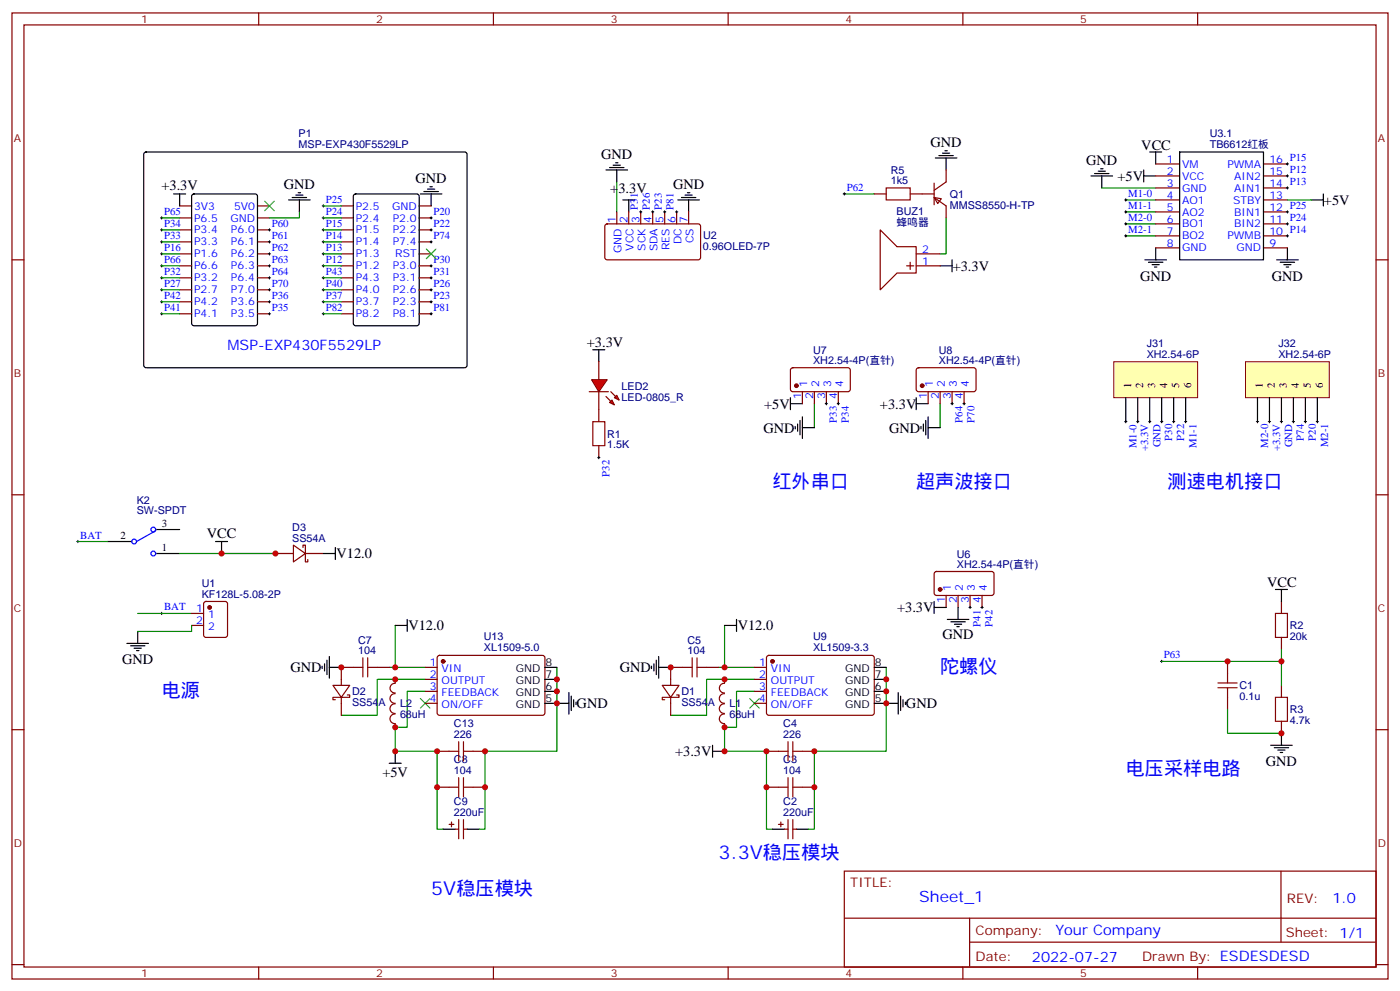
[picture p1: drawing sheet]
<svg xmlns="http://www.w3.org/2000/svg" width="412mm" height="292mm" viewBox="0 0 412 292" stroke-linecap="round" stroke-linejoin="round" font-family="sans-serif">
<g fill="none" stroke="#870000" stroke-width=".35">
<path d="M3.5 3.8h405.4v284.3h-405.4zM7.1 7.3h398.2v277.3h-398.2zM76.2 3.8v3.5M145.3 3.8v3.5M214.5 3.8v3.5M283.6 3.8v3.5M352.8 3.8v3.5M257.5 57.1h3.6M268.1 57.1h7.1M275.2 58.1l2.1 .4-1.1 1.4zM275.2 58.1l3.5 2.5v3.5M275.2 53.9v6.4"/>
<path d="M278.7 50v3.6l-3.5 2.4M340.4 48.3h7.1M340.4 51.8h7.1M340.4 55.3h7.1M340.4 58.8h7.1M372.2 48.3h7M372.2 51.8h7M372.2 55.3h7M372.2 58.8h7M3.5 76.5h3.6M52.9 60.6h3.5M52.9 64.1h3.5"/>
<path d="M52.9 67.7h3.5M52.9 71.2h3.5M52.9 74.7h3.5M52.9 78.2h3.5M75.8 60.6h3.6M75.8 64.1h3.6M75.8 67.7h3.6M75.8 71.2h3.6M75.8 74.7h3.6M75.8 78.2h3.6M100.5 60.6h3.6M100.5 64.1h3.6"/>
<path d="M100.5 67.7h3.6M100.5 71.2h3.6M100.5 74.7h3.6M100.5 78.2h3.6M123.5 60.6h3.5M123.5 64.1h3.5M123.5 67.7h3.5M123.5 71.2h3.5M123.5 74.7h3.5M123.5 78.2h3.5M178.4 66.1l.5-.2 27 .1 .5 .6-.1 9.5-.6 .4-27.1-.1-.4-.6v-9.2zM181.7 62.4v3.5"/>
<path d="M185.2 62.4v3.5M188.7 62.4v3.5M192.3 62.4v3.5M195.8 62.4v3.5M199.3 62.4v3.5M202.8 62.4v3.5M259.3 67.7l4.9 4.9h5.7v7.8h-5.7l-4.9 4.9zM267.1 78.2h2.1M268.1 77.2v2.1M269.9 74.7h7M269.9 78.2h7M340.4 62.4h7.1"/>
<path d="M340.4 65.9h7.1M340.4 69.4h7.1M340.4 73h7.1M372.2 62.4h7M372.2 65.9h7M372.2 69.4h7M372.2 73h7M405.3 76.5h3.6M52.9 81.8h3.5M52.9 85.3h3.5M52.9 88.8h3.5M52.9 92.4h3.5"/>
<path d="M75.8 81.8h3.6M75.8 85.3h3.6M75.8 88.8h3.6M75.8 92.4h3.6M100.5 81.8h3.6M100.5 85.3h3.6M100.5 88.8h3.6M100.5 92.4h3.6M123.5 81.8h3.5M123.5 85.3h3.5M123.5 88.8h3.5M123.5 92.4h3.5"/>
<path d="M3.5 145.6h3.6M405.3 145.6h3.6M3.5 214.8h3.6M405.3 214.8h3.6M248.7 256.4h156.6v28.2h-156.6zM377.3 256.4v20.9M248.7 270.2h156.5M285.6 277.3h119.6M285.6 270.2v14.2M3.5 283.9h3.6M76.2 284.6v3.5M145.3 284.6v3.5"/>
<path d="M214.5 284.6v3.5M283.6 284.6v3.5M352.8 284.6v3.5M405.3 283.9h3.6"/>
</g>
<g fill="none" stroke="#000" stroke-width=".35">
<path d="M42.6 44.9l.4-.2 94.2 .1 .4 .6-.1 62.4-.6 .4h-94.1l-.5-.7v-62.1zM56.7 57.3l.4-.2h18l.7 .4v37.7l-.4 .6-18.3 .1-.6-.5-.1-37.6zM104.3 57.3l.5-.2h18l.6 .4 .1 37.7-.5 .6-18.2 .1-.7-.5v-37.6zM178.5 50h6.4M179.6 49.3h4.2M180.6 48.6h2.1M181.3 47.9h.7M181.7 50v3.6M183.4 58.8h3.6M185.2 58.8v3.6M199.7 58.8h6.3M200.7 58.1h4.3"/>
<path d="M201.8 57.4h2.1M202.5 56.7h.7M202.8 58.8v3.6M275.5 46.5h6.4M276.6 45.8h4.2M277.6 45.1h2.2M278.3 44.4h.7M278.7 46.5v3.5M321.4 51.8h6.3M322.4 51.1h4.3M323.5 50.4h2.1M324.2 49.7h.7"/>
<path d="M324.6 51.8v3.5M336.9 51.8h3.5M336.9 50v3.6M338.7 44.7h3.5M340.4 44.7v3.6M347.5 44.7h24.7v31.8h-24.7zM386.3 58.8h3.5M389.8 57.1v3.5M276.9 78.2h3.6M280.5 76.5v3.5M337.3 76.5h6.3M338.3 77.2h4.2"/>
<path d="M339.4 77.9h2.1M340.1 78.6h.7M340.4 73v3.5M376.1 76.5h6.3M377.1 77.2h4.3M378.2 77.9h2.1M378.9 78.6h.7M379.2 73v3.5"/>
</g>
<path d="M181.7 53.6v8.8M248.7 57.1h8.8M324.6 55.3h15.8M331.6 58.8h8.8M278.7 64.1v10.6h-1.8M331.6 62.4h8.8M331.6 65.9h8.8M331.6 69.4h8.8" fill="none" stroke="#008700" stroke-width=".35"/>
<path d="M261.1 55.3h7v3.5h-7z" fill="none" stroke="#a10000" stroke-width=".35"/>
<g fill="none" stroke="#000" stroke-width=".29">
<path d="M331.3 58.8h.7M331.6 58.5v.7M331.3 69.4h.7M331.3 65.9h.7M331.3 62.4h.7M331.6 62v.7M331.6 65.5v.8M331.6 69.1v.7M331.3 124.1h.7M331.6 123.8v.7M338.3 124.1h.7M338.7 123.8v.7"/>
<path d="M348.9 124.1h.7M349.2 123.8v.7M370.1 124.1h.7M370.4 123.8v.7M377.1 124.1h.7M377.5 123.8v.7M387.7 124.1h.7M388.1 123.8v.7"/>
</g>
<path d="M366.9 106.5h24.7v10.6h-24.7z" fill="#ffffb0" stroke="#800000" stroke-width=".29"/>
<path d="M370.4 117.1v7M373.9 117.1v7M377.5 117.1v7M381 117.1v7M384.5 117.1v7M388.1 117.1v7" fill="none" stroke="#000" stroke-width=".35"/>
<path d="M328.1 106.5h24.7v10.6h-24.7z" fill="#ffffb0" stroke="#800000" stroke-width=".29"/>
<g fill="none" stroke="#000" stroke-width=".35">
<path d="M174.6 102.9h3.6M176.4 102.9v3.6M232.8 118.8h3.6M232.8 117.1v3.5M269.9 118.8h3.5M269.9 117.1v3.5M331.6 117.1v7M335.1 117.1v7M338.7 117.1v7M342.2 117.1v7M345.7 117.1v7M349.2 117.1v7"/>
<path d="M234.2 125.5v.7M234.9 124.8v2.1M235.7 123.8v4.2M236.4 125.9h3.5M236.4 122.7v6.3M271.3 125.5v.7M272 124.8v2.1M272.7 123.8v4.2M273.4 125.9h3.5M273.4 122.7v6.3"/>
</g>
<path d="M239.9 118.8v7.1M276.9 118.8v7.1" fill="none" stroke="#008700" stroke-width=".35"/>
<path d="M233.1 108.4l.4-.2 16.5 .1 .5 .6-.1 6-.6 .4-16.5-.1-.5-.6v-5.7zM236.4 115.3v3.5M239.9 115.3v3.5M243.4 115.3v3.5M246.9 115.3v3.5M270.1 108.4l.5-.2 16.5 .1 .4 .6-.1 6-.6 .4-16.5-.1-.4-.6v-5.7zM273.4 115.3v3.5M276.9 115.3v3.5M280.5 115.3v3.5M284 115.3v3.5M176.4 120.6v3.5M176.4 131.2v3.5" fill="none" stroke="#870000" stroke-width=".35"/>
<g fill="#870000" stroke="#870000" stroke-width=".35">
<circle cx="271.6" cy="113.5" r=".53"/>
<circle cx="234.6" cy="113.5" r=".53"/>
</g>
<path d="M174.6 124.1h3.6v7.1h-3.6z" fill="none" stroke="#a10000" stroke-width=".35"/>
<g fill="#f00" stroke="#870000" stroke-width=".35">
<path d="M174.3 111.8h4.6l-2.5 3.5z"/>
<path d="M173.6 115.3h5.6z"/>
</g>
<g fill="#870000" stroke="#870000" stroke-width=".35">
<path d="M179.9 115.3l1.4 1.4z"/>
<path d="M178.5 116.7l1.4 1.4z"/>
</g>
<g fill="#f00" stroke="#870000" stroke-width=".35">
<path d="M181.7 116.3l.7 1.5-1.4-.7z"/>
<path d="M179.6 118.5l.7-.7 .7 1.4z"/>
</g>
<g fill="none" stroke="#870000" stroke-width=".35">
<path d="M176.4 106.5v5.3M176.4 115.3v5.3M60.2 177.2l.5-.2h5.6l.7 .5v9.4l-.4 .7h-5.9l-.7-.5v-9.4zM81.1 162.9h5.3M86.4 160.4l3.6 2.5-3.6 2.5zM89.3 161.1v-.7h.7v5h.7v-.7M90 162.9h5.2M275.4 168.4l.5-.2 16.5 .1 .4 .6-.1 5.9-.6 .5-16.5-.1-.4-.6v-5.7zM278.7 175.3v3.5M282.2 175.3v3.5M285.8 175.3v3.5M289.3 175.3v3.5"/>
<path d="M377.5 177v3.6M56.4 180.6h3.6M56.4 184.1h3.6M104.1 196.4h-3.6v5.3M111.1 196.4h3.6M116.4 200v1M125.2 196.4h3.6M125.2 200h3.6M129 193.1l.5-.2 30.6 .1 .4 .6-.1 16.5-.6 .4h-30.6l-.4-.7v-16.2zM201.1 196.4h-3.5v5.3M208.1 196.4h3.6M213.4 200v1"/>
<path d="M222.2 196.4h3.6M222.2 200h3.6M226 193.1l.5-.2 30.6 .1 .4 .6v16.5l-.7 .4h-30.6l-.4-.7v-16.2zM361.6 194.7v3.5M377.5 187.6v3.5M98.1 201.7h4.9l-2.5 3.5zM100.5 205.2v5.3M102.3 204.5h.7v.7h-4.9v.8h.7M116.4 207.2a1.41 1.41 0 0 0-1.5 1.4 1.41 1.41 0 0 0 1.5 1.4M116.4 204.2a1.41 1.41 0 0 0-1.5 1.4 1.41 1.41 0 0 0 1.5 1.4M116.4 210.2a1.41 1.41 0 0 0-1.5 1.4 1.41 1.41 0 0 0 1.5 1.4v1.1M116.4 201.1a1.41 1.41 0 0 0-1.5 1.4 1.41 1.41 0 0 0 1.5 1.4"/>
<path d="M125.2 203.5h3.6M125.2 207h3.6M195.1 201.7h4.9l-2.4 3.5zM197.6 205.2v5.3M199.3 204.5h.7v.7h-4.9v.8h.7M213.4 207.2a1.41 1.41 0 0 0-1.5 1.4 1.41 1.41 0 0 0 1.5 1.4M213.4 204.2a1.41 1.41 0 0 0-1.5 1.4 1.41 1.41 0 0 0 1.5 1.4M213.4 210.2a1.41 1.41 0 0 0-1.5 1.4 1.41 1.41 0 0 0 1.5 1.4v1.1M213.4 201.1a1.41 1.41 0 0 0-1.5 1.4 1.41 1.41 0 0 0 1.5 1.4M222.2 203.5h3.6M222.2 207h3.6M361.6 205.2v3.6"/>
<path d="M377.5 201.7v3.5M377.5 212.3v3.5M128.8 231.7h3.5M128.8 221.1h3.5M139.3 231.7h3.6M139.3 221.1h3.6M225.8 231.7h3.5M225.8 221.1h3.5M236.4 231.7h3.5M236.4 221.1h3.5M132.3 242.6h1.4M133 241.9v1.4"/>
<path d="M134.1 244.1h1M135.1 241.2v5.7M136.5 241.2v5.7M136.5 244.1h1.1M229.3 242.6h1.4M230 241.9v1.4M231.1 244.1h1M232.1 241.2v5.7M233.5 244.1h1.1M233.5 241.2v5.7"/>
</g>
<g fill="none" stroke="#000" stroke-width=".29">
<path d="M248.4 57.1h.7M248.7 56.7v.7M378.9 48.3h.7M378.9 51.8h.7M378.9 55.3h.7M379.2 47.9v.7M379.2 51.4v.7M379.2 55v.7M47.3 67.7h.7M47.3 71.2h.7M47.3 74.7h.7M47.3 78.2h.7"/>
<path d="M47.3 64.1h.7M47.6 63.8v.7M47.6 67.3v.7M47.6 70.8v.7M47.6 74.4v.7M47.6 77.9v.7M79 67.7h.7M79 71.2h.7M79 74.7h.7M79 78.2h.7M79.4 67.3v.7M79.4 70.8v.7"/>
<path d="M79.4 74.4v.7M79.4 77.9v.7M94.9 67.7h.7M94.9 71.2h.7M94.9 74.7h.7M94.9 78.2h.7M94.9 64.1h.7M94.9 60.6h.7M95.2 60.3v.7M95.2 63.8v.7M95.2 67.3v.7M95.2 70.8v.7"/>
<path d="M95.2 74.4v.7M95.2 77.9v.7M126.6 67.7h.8M126.6 71.2h.8M126.6 78.2h.8M126.6 64.1h.8M127 63.8v.7M127 67.3v.7M127 70.8v.7M127 77.9v.7M188.4 62.4h.7M188.7 62v.7"/>
<path d="M191.9 62.4h.7M192.3 62v.7M195.4 62.4h.7M195.8 62v.7M199 62.4h.7M199.3 62v.7M378.9 62.4h.7M378.9 69.4h.7M378.9 65.9h.7M379.2 62v.7M379.2 65.5v.8M379.2 69.1v.7"/>
<path d="M47.3 81.8h.7M47.3 88.8h.7M47.3 85.3h.7M47.3 92.4h.7M47.6 81.4v.7M47.6 84.9v.8M47.6 88.5v.7M47.6 92v.7M79 81.8h.7M79 88.8h.7M79 85.3h.7M79 92.4h.7"/>
<path d="M79.4 81.4v.7M79.4 84.9v.8M79.4 88.5v.7M79.4 92v.7M94.9 81.8h.7M94.9 88.8h.7M94.9 85.3h.7M94.9 92.4h.7M95.2 81.4v.7M95.2 84.9v.8M95.2 88.5v.7M95.2 92v.7"/>
<path d="M126.6 81.8h.8M126.6 88.8h.8M126.6 85.3h.8M126.6 92.4h.8M127 81.4v.7M127 84.9v.8M127 88.5v.7M127 92v.7M243.1 118.8h.7M243.4 118.5v.7M246.6 118.8h.7M246.9 118.5v.7"/>
<path d="M280.1 118.8h.7M280.5 118.5v.7M283.6 118.8h.7M284 118.5v.7M176 134.7h.7M176.4 134.3v.7M334.8 124.1h.7M335.1 123.8v.7M341.8 124.1h.7M342.2 123.8v.7M345.4 124.1h.7M345.7 123.8v.7"/>
<path d="M373.6 124.1h.7M373.9 123.8v.7M380.6 124.1h.8M381 123.8v.7M384.2 124.1h.7M384.5 123.8v.7M22.6 159.4h.7M22.9 159v.7M285.4 178.8h.7M285.8 178.4v.7M288.9 178.8h.7M289.3 178.4v.7"/>
<path d="M47.3 180.6h.7M47.6 180.2v.7M341.8 194.7h.7M342.2 194.3v.7"/>
</g>
<g fill="none" stroke="#a10000" stroke-width=".35">
<path d="M104.1 196.4h2.8M106.9 193.6v5.6M108.3 193.6v5.6M108.3 196.4h2.8M201.1 196.4h2.8M203.9 193.6v5.6M205.3 196.4h2.8M205.3 193.6v5.6M361.6 198.2v2.8M375.7 180.6h3.5v7h-3.5zM135.1 218.3v5.6M136.5 218.3v5.6"/>
<path d="M232.1 218.3v5.6M233.5 218.3v5.6M358.8 202.4h5.6M358.8 201h5.6M361.6 202.4v2.8M375.7 205.2h3.5v7.1h-3.5zM132.3 231.7h2.8M132.3 221.1h2.8M135.1 228.9v5.6M136.5 228.9v5.6M136.5 231.7h2.8M136.5 221.1h2.8"/>
<path d="M229.3 231.7h2.8M229.3 221.1h2.8M232.1 228.9v5.6M233.5 231.7h2.9M233.5 221.1h2.9M233.5 228.9v5.6"/>
</g>
<g fill="none" stroke="#000" stroke-width=".35">
<path d="M51.2 57.1h3.5M52.9 57.1v3.5M85 58.8h6.4M86.1 58.1h4.2M87.1 57.4h2.2M87.8 56.7h.7M88.2 58.8v3.6M123.8 57.1h6.4M124.9 56.4h4.2M125.9 55.7h2.2M126.6 55h.8M127 57.1v3.5"/>
<path d="M31.7 159.4h7.1M45.9 155.9h7M63.5 159.4h3.5M65.3 159.4v3.5M45.9 162.9h7M95.2 162.9h3.6M98.8 161.1v3.6M275.2 178.8h3.5M275.2 177v3.6M282.2 178.8v3.5M375.7 173.5h3.5M377.5 173.5v3.5"/>
<path d="M37.4 189.4h6.3M38.5 190.1h4.2M39.5 190.8h2.1M40.2 191.5h.7M40.6 185.8v3.6M94.9 196.1v.7M95.6 195.4v2.1M96.3 194.3v4.2M97 196.4h3.5M97 193.3v6.3M116.4 184.1h3.5M119.9 182.3v3.5"/>
<path d="M160.5 196.4h3.5M160.5 200h3.5M191.9 196.1v.7M192.6 195.4v2.1M193.3 194.3v4.2M194 196.4h3.6M194 193.3v6.3M213.4 184.1h3.6M217 182.3v3.5M257.5 196.4h3.6M257.5 200h3.6M279 182.3h6.4"/>
<path d="M280.1 183h4.2M281.2 183.7h2.1M281.9 184.4h.7M160.5 207h7.1M160.5 203.5h3.5M167.6 203.8v6.4M168.3 204.9v4.2M169 206v2.1M169.7 206.7v.7M209.9 219.4v3.5M257.5 207h7.1M257.5 203.5h3.6"/>
<path d="M264.6 203.8v6.4M265.3 204.9v4.2M266 206v2.1M266.7 206.7v.7M374.3 219.4h6.3M377.5 215.8v3.6M114.7 224.6h3.5M116.4 221.1v3.5M209.9 221.1h3.5M375.4 220.1h4.2M376.4 220.8h2.1M377.1 221.5h.7"/>
<path d="M130.5 244.1h3.6M137.6 244.1h3.5M227.5 244.1h3.6M234.6 244.1h3.5"/>
</g>
<g fill="none" stroke="#008700" stroke-width=".35">
<path d="M379.2 58.8h7.1M47.6 67.7h5.3M47.6 71.2h5.3M47.6 74.7h5.3M47.6 78.2h5.3M47.6 64.1h5.3M88.2 62.4v1.7h-8.8M95.2 67.7h5.3M95.2 71.2h5.3M95.2 74.7h5.3M95.2 78.2h5.3M95.2 60.6h5.3"/>
<path d="M95.2 64.1h5.3M47.6 92.4h5.3M47.6 81.8h5.3M47.6 85.3h5.3M47.6 88.8h5.3M95.2 92.4h5.3M95.2 81.8h5.3M95.2 85.3h5.3M95.2 88.8h5.3M22.9 159.4h8.8M52.9 162.9h28.2M40.6 180.6h15.8"/>
<path d="M56.4 184.1v1.7h-15.8M116.4 184.1v12.3h-1.7M116.4 196.4h8.8M125.2 200h-14.1v10.5h-10.6M164 196.4v24.7h-21.1v23h-1.8M213.4 184.1v12.3h-1.7M213.4 196.4h8.8M222.2 200h-14.1v10.5h-10.5M261.1 196.4v24.7h-21.2v23h-1.8M342.2 194.7h35.3M377.5 191.1v10.6M125.2 203.5h-5.3v10.6h-3.5v7h12.4v23h1.7"/>
<path d="M222.2 203.5h-5.2v10.6h-3.6v7h12.4v23h1.7M361.6 208.8v7h15.9"/>
</g>
<g fill="none" stroke="#00f" stroke-width=".35">
<path d="M45.9 155.9a.71 .71 0 0 0-1-.7 .71 .71 0 0 0-.2 1.2 .71 .71 0 0 0 1.1-.3l.1-.2M45.9 156.2l-5.7 3.2"/>
<circle cx="39.5" cy="159.4" r=".71"/>
<circle cx="45.2" cy="162.9" r=".71"/>
</g>
<g fill="#870000" stroke="#870000" stroke-width=".35">
<circle cx="61.7" cy="178.8" r=".53"/>
<circle cx="276.9" cy="173.5" r=".53"/>
<circle cx="130.5" cy="194.7" r=".53"/>
<circle cx="227.5" cy="194.7" r=".53"/>
</g>
<path d="M78 59.2l2.8 2.8M80.8 59.2l-2.8 2.8M125.6 73.3l2.8 2.8M128.4 73.3l-2.8 2.8M123.8 205.6l2.8 2.8M126.6 205.6l-2.8 2.8M220.8 205.6l2.9 2.8M223.7 205.6l-2.9 2.8" fill="none" stroke="#3c3" stroke-width=".35"/>
<g fill="#c00">
<circle cx="377.5" cy="194.7" r=".88"/>
<circle cx="361.6" cy="194.7" r=".88"/>
<circle cx="377.5" cy="215.8" r=".88"/>
<circle cx="65.3" cy="162.9" r=".88"/>
<circle cx="81.1" cy="162.9" r=".88"/>
<circle cx="116.4" cy="221.1" r=".88"/>
<circle cx="128.8" cy="221.1" r=".88"/>
<circle cx="128.8" cy="231.7" r=".88"/>
<circle cx="116.4" cy="200" r=".88"/>
<circle cx="116.4" cy="196.4" r=".88"/>
<circle cx="142.9" cy="231.7" r=".88"/>
<circle cx="164" cy="200" r=".88"/>
<circle cx="164" cy="203.5" r=".88"/>
<circle cx="164" cy="207" r=".88"/>
<circle cx="100.5" cy="196.4" r=".88"/>
<circle cx="142.9" cy="221.1" r=".88"/>
<circle cx="116.4" cy="214.1" r=".88"/>
<circle cx="213.4" cy="221.1" r=".88"/>
<circle cx="225.8" cy="221.1" r=".88"/>
<circle cx="225.8" cy="231.7" r=".88"/>
<circle cx="213.4" cy="200" r=".88"/>
<circle cx="213.4" cy="196.4" r=".88"/>
<circle cx="239.9" cy="231.7" r=".88"/>
<circle cx="261.1" cy="200" r=".88"/>
<circle cx="261.1" cy="203.5" r=".88"/>
<circle cx="261.1" cy="207" r=".88"/>
<circle cx="197.6" cy="196.4" r=".88"/>
<circle cx="239.9" cy="221.1" r=".88"/>
<circle cx="213.4" cy="214.1" r=".88"/>
</g>
<g font-size="5.6" fill="#00f">
<text x="227.5" y="143.5">红外串口</text>
<text x="269.9" y="143.5">超声波接口</text>
<text x="344" y="143.5">测速电机接口</text>
<text x="276.9" y="198.2">陀螺仪</text>
<text x="47.6" y="205.2">电源</text>
<text x="331.6" y="228.2">电压采样电路</text>
<text x="211.7" y="252.9">3.3V稳压模块</text>
<text x="127" y="263.5">5V稳压模块</text>
</g>
<text font-size="4.6" fill="#00f" x="270.8" y="265.4">Sheet_1</text>
<g font-size="4.2">
<text x="177.1" y="46.8">GND</text>
<text x="274.1" y="43.3">GND</text>
<text x="336.2" y="44">VCC</text>
<text x="122.4" y="53.9">GND</text>
<text x="320" y="48.6">GND</text>
<text x="329.2" y="53.2">+5V</text>
<text x="47.5" y="56">+3.3V</text>
<text x="83.6" y="55.6">GND</text>
<text x="179.8" y="56.7">+3.3V</text>
<text x="198.3" y="55.6">GND</text>
<text x="390" y="60.3">+5V</text>
<text x="280.6" y="79.7">+3.3V</text>
<text x="335.8" y="82.6">GND</text>
<text x="374.6" y="82.6">GND</text>
<text x="172.9" y="102.2">+3.3V</text>
<text x="225.1" y="120.2">+5V</text>
<text x="259.2" y="120.2">+3.3V</text>
<text x="224.9" y="127.3">GND</text>
<text x="261.9" y="127.3">GND</text>
<text x="60.9" y="158.3">VCC</text>
<text x="99.1" y="164.3">V12.0</text>
<text x="373.2" y="172.8">VCC</text>
<text x="120.3" y="185.5">V12.0</text>
<text x="217.3" y="185.5">V12.0</text>
<text x="264.2" y="180.2">+3.3V</text>
<text x="277.6" y="188">GND</text>
<text x="36" y="195.5">GND</text>
<text x="85.5" y="197.9">GND</text>
<text x="182.6" y="197.9">GND</text>
<text x="169.9" y="208.4">GND</text>
<text x="266.9" y="208.4">GND</text>
<text x="198.9" y="222.5">+3.3V</text>
<text x="372.9" y="225.5">GND</text>
<text x="112.6" y="228.6">+5V</text>
</g>
<g font-size="4.2" fill="#00f">
<text x="67" y="102.9">MSP-EXP430F5529LP</text>
<text x="392.5" y="265.7">1.0</text>
<text x="310.9" y="275.2">Your Company</text>
<text x="304" y="283">2022-07-27</text>
</g>
<g font-size="3.9" fill="#800">
<text x="250.5" y="261">TITLE:</text>
<text x="379.1" y="265.7">REV:</text>
<text x="287.4" y="275.2">Company:</text>
<text x="378.7" y="275.8">Sheet: 1/1</text>
<text x="287.4" y="282.9">Date:</text>
<text x="336.4" y="282.9">Drawn By: ESDESDESD</text>
</g>
<g font-size="3.2" fill="#800">
<text x="41.6" y="6.8">1</text>
<text x="110.8" y="6.8">2</text>
<text x="179.9" y="6.8">3</text>
<text x="249.1" y="6.8">4</text>
<text x="318.2" y="6.8">5</text>
<text x="4.1" y="41.9">A</text>
<text x="405.9" y="41.9">A</text>
<text x="4.1" y="111.1">B</text>
<text x="405.9" y="111.1">B</text>
<text x="4.1" y="180.2">C</text>
<text x="405.9" y="180.2">C</text>
<text x="4.1" y="249.3">D</text>
<text x="405.9" y="249.3">D</text>
<text x="41.6" y="287.6">1</text>
<text x="110.8" y="287.6">2</text>
<text x="179.9" y="287.6">3</text>
<text x="249.1" y="287.6">4</text>
<text x="318.2" y="287.6">5</text>
</g>
<g font-size="3.2" fill="#000080">
<text x="87.9" y="40.3">P1</text>
<text x="356.4" y="40.3">U3.1</text>
<text x="87.9" y="43.7">MSP-EXP430F5529LP</text>
<text x="356.4" y="43.6">TB6612红板</text>
<text x="262.4" y="51.1">R5</text>
<text x="262.4" y="54.3">1k5</text>
<text x="279.8" y="58.2">Q1</text>
<text x="264.1" y="63.4">BUZ1</text>
<text x="279.8" y="61.4">MMSS8550-H-TP</text>
<text x="207.1" y="70.3">U2</text>
<text x="264.1" y="66.6">蜂鸣器</text>
<text x="207.1" y="73.5">0.96OLED-7P</text>
<text x="239.5" y="107.2">XH2.54-4P(直针)</text>
<text x="239.5" y="104.2">U7</text>
<text x="276.6" y="107.2">XH2.54-4P(直针)</text>
<text x="276.6" y="104.2">U8</text>
<text x="337.8" y="105.4">XH2.54-6P</text>
<text x="337.8" y="102.2">J31</text>
<text x="376.6" y="105.4">XH2.54-6P</text>
<text x="376.6" y="102.2">J32</text>
<text x="183.1" y="117.9">LED-0805_R</text>
<text x="183.1" y="114.7">LED2</text>
<text x="178.9" y="132">1.5K</text>
<text x="178.9" y="128.8">R1</text>
<text x="40.3" y="148.3">K2</text>
<text x="40.3" y="151.3">SW-SPDT</text>
<text x="86.1" y="159.4">SS54A</text>
<text x="86.1" y="156.2">D3</text>
<text x="281.9" y="167.1">XH2.54-4P(直针)</text>
<text x="281.9" y="164.2">U6</text>
<text x="59.4" y="172.7">U1</text>
<text x="59.4" y="176">KF128L-5.08-2P</text>
<text x="379.9" y="185.2">R2</text>
<text x="105.5" y="189.4">C7</text>
<text x="142.5" y="191.7">XL1509-5.0</text>
<text x="142.5" y="188.5">U13</text>
<text x="202.5" y="189.4">C5</text>
<text x="239.5" y="191.7">XL1509-3.3</text>
<text x="239.5" y="188.5">U9</text>
<text x="379.9" y="188.4">20k</text>
<text x="105.5" y="192.5">104</text>
<text x="202.5" y="192.5">104</text>
<text x="365.1" y="202.8">C1</text>
<text x="103.7" y="207.8">SS54A</text>
<text x="103.7" y="204.6">D2</text>
<text x="117.8" y="208.2">L2</text>
<text x="200.7" y="207.8">SS54A</text>
<text x="200.7" y="204.6">D1</text>
<text x="214.8" y="208.2">L1</text>
<text x="365.1" y="206">0.1u</text>
<text x="379.9" y="209.9">R3</text>
<text x="117.8" y="211.3">68uH</text>
<text x="133.7" y="214.1">C13</text>
<text x="214.8" y="211.3">68uH</text>
<text x="230.7" y="214.1">C4</text>
<text x="379.9" y="213.1">4.7k</text>
<text x="133.7" y="217.2">226</text>
<text x="230.7" y="217.2">226</text>
<text x="133.7" y="227.8">104</text>
<text x="133.7" y="224.7">C8</text>
<text x="230.7" y="227.8">104</text>
<text x="230.7" y="224.7">C3</text>
<text x="133.7" y="237">C9</text>
<text x="230.7" y="237">C2</text>
<text x="133.7" y="240.2">220uF</text>
<text x="230.7" y="240.2">220uF</text>
</g>
<g font-size="3.2" fill="#00f">
<text x="343.7" y="47.9">1</text>
<text x="373.9" y="47.9">16 P15</text>
<text x="343.7" y="51.4">2</text>
<text x="348.2" y="49.3">VM</text>
<text x="348.2" y="52.8">VCC</text>
<text x="361.6" y="49.3">PWMA</text>
<text x="363.6" y="52.8">AIN2</text>
<text x="373.9" y="51.4">15 P12</text>
<text x="96" y="59.7">P25</text>
<text x="249.4" y="56.2">P62</text>
<text x="332.3" y="58">M1-0</text>
<text x="343.7" y="55">3</text>
<text x="343.7" y="58.5">4</text>
<text x="348.2" y="56.4">GND</text>
<text x="348.2" y="59.9">AO1</text>
<text x="363.2" y="59.9">STBY</text>
<text x="363.6" y="56.4">AIN1</text>
<text x="373.9" y="58.5">13</text>
<text x="373.9" y="55">14 P13</text>
<text x="48.3" y="63.3">P65</text>
<text x="57.1" y="61.7">3V3</text>
<text x="57.1" y="65.2">P6.5</text>
<text x="67.9" y="65.2">GND</text>
<text x="68.9" y="61.7">5V0</text>
<text x="96" y="63.3">P24</text>
<text x="104.8" y="61.7">P2.5</text>
<text x="104.8" y="65.2">P2.4</text>
<text x="115.5" y="61.7">GND</text>
<text x="115.7" y="65.2">P2.0</text>
<text x="127.7" y="63.3">P20</text>
<text x="181.3" y="65.7" transform="rotate(-90 181.3 65.7)">1</text>
<text x="184.9" y="65.7" transform="rotate(-90 184.9 65.7)">2</text>
<text x="188.4" y="65.7" transform="rotate(-90 188.4 65.7)">3 P31</text>
<text x="191.9" y="65.7" transform="rotate(-90 191.9 65.7)">4 P26</text>
<text x="195.4" y="65.7" transform="rotate(-90 195.4 65.7)">5 P23</text>
<text x="199" y="65.7" transform="rotate(-90 199 65.7)">6 P81</text>
<text x="202.5" y="65.7" transform="rotate(-90 202.5 65.7)">7</text>
<text x="332.3" y="65">M2-0</text>
<text x="332.3" y="61.5">M1-1</text>
<text x="343.7" y="62">5</text>
<text x="343.7" y="65.5">6</text>
<text x="348.2" y="63.4">AO2</text>
<text x="363.6" y="63.4">BIN1</text>
<text x="373.9" y="65.5">11 P24</text>
<text x="373.9" y="62">12 P25</text>
<text x="48.3" y="70.3">P33</text>
<text x="48.3" y="66.8">P34</text>
<text x="57.1" y="68.7">P3.4</text>
<text x="68" y="68.7">P6.0</text>
<text x="80.1" y="66.8">P60</text>
<text x="80.1" y="70.3">P61</text>
<text x="96" y="70.3">P14</text>
<text x="96" y="66.8">P15</text>
<text x="104.8" y="68.7">P1.5</text>
<text x="115.7" y="68.7">P2.2</text>
<text x="127.7" y="66.8">P22</text>
<text x="127.7" y="70.3">P74</text>
<text x="200.7" y="71.9" transform="rotate(-90 200.7 71.9)">DC</text>
<text x="204.3" y="71.6" transform="rotate(-90 204.3 71.6)">CS</text>
<text x="332.3" y="68.5">M2-1</text>
<text x="343.7" y="69.1">7</text>
<text x="348.2" y="67">BO1</text>
<text x="348.2" y="70.5">BO2</text>
<text x="361.6" y="70.5">PWMB</text>
<text x="363.6" y="67">BIN2</text>
<text x="373.9" y="69.1">10 P14</text>
<text x="48.3" y="77.4">P66</text>
<text x="48.3" y="73.8">P16</text>
<text x="57.1" y="72.2">P3.3</text>
<text x="57.1" y="75.8">P1.6</text>
<text x="68" y="72.2">P6.1</text>
<text x="68" y="75.8">P6.2</text>
<text x="80.1" y="73.8">P62</text>
<text x="80.1" y="77.4">P63</text>
<text x="96" y="77.4">P12</text>
<text x="96" y="73.8">P13</text>
<text x="104.8" y="72.2">P1.4</text>
<text x="104.8" y="75.8">P1.3</text>
<text x="115.7" y="72.2">P7.4</text>
<text x="116.4" y="75.8">RST</text>
<text x="127.7" y="77.4">P30</text>
<text x="183.1" y="74.5" transform="rotate(-90 183.1 74.5)">GND</text>
<text x="186.6" y="73.8" transform="rotate(-90 186.6 73.8)">VCC</text>
<text x="190.1" y="73.8" transform="rotate(-90 190.1 73.8)">SCK</text>
<text x="193.7" y="74" transform="rotate(-90 193.7 74)">SDA</text>
<text x="197.2" y="73.6" transform="rotate(-90 197.2 73.6)">RES</text>
<text x="271.6" y="74.4">2</text>
<text x="271.6" y="77.9">1</text>
<text x="343.7" y="72.6">8</text>
<text x="348.2" y="74">GND</text>
<text x="364.2" y="74">GND</text>
<text x="373.9" y="72.6">9</text>
<text x="48.3" y="80.9">P32</text>
<text x="57.1" y="79.3">P6.6</text>
<text x="57.1" y="82.8">P3.2</text>
<text x="68" y="79.3">P6.3</text>
<text x="68" y="82.8">P6.4</text>
<text x="80.1" y="80.9">P64</text>
<text x="96" y="80.9">P43</text>
<text x="104.8" y="79.3">P1.2</text>
<text x="104.8" y="82.8">P4.3</text>
<text x="115.7" y="79.3">P3.0</text>
<text x="115.7" y="82.8">P3.1</text>
<text x="127.7" y="80.9">P31</text>
<text x="48.3" y="84.4">P27</text>
<text x="48.3" y="88">P42</text>
<text x="57.1" y="86.4">P2.7</text>
<text x="57.1" y="89.9">P4.2</text>
<text x="68" y="86.4">P7.0</text>
<text x="68" y="89.9">P3.6</text>
<text x="80.1" y="88">P36</text>
<text x="80.1" y="84.4">P70</text>
<text x="96" y="88">P37</text>
<text x="96" y="84.4">P40</text>
<text x="104.8" y="86.4">P4.0</text>
<text x="104.8" y="89.9">P3.7</text>
<text x="115.7" y="86.4">P2.6</text>
<text x="115.7" y="89.9">P2.3</text>
<text x="127.7" y="88">P23</text>
<text x="127.7" y="84.4">P26</text>
<text x="48.3" y="91.5">P41</text>
<text x="57.1" y="93.4">P4.1</text>
<text x="68" y="93.4">P3.5</text>
<text x="80.1" y="91.5">P35</text>
<text x="96" y="91.5">P82</text>
<text x="104.8" y="93.4">P8.2</text>
<text x="115.7" y="93.4">P8.1</text>
<text x="127.7" y="91.5">P81</text>
<text x="237.8" y="114" transform="rotate(-90 237.8 114)">1</text>
<text x="241.3" y="114" transform="rotate(-90 241.3 114)">2</text>
<text x="244.8" y="114" transform="rotate(-90 244.8 114)">3</text>
<text x="248.4" y="114" transform="rotate(-90 248.4 114)">4</text>
<text x="274.8" y="114" transform="rotate(-90 274.8 114)">1</text>
<text x="278.3" y="114" transform="rotate(-90 278.3 114)">2</text>
<text x="281.9" y="114" transform="rotate(-90 281.9 114)">3</text>
<text x="285.4" y="114" transform="rotate(-90 285.4 114)">4</text>
<text x="236" y="117.5" transform="rotate(-90 236 117.5)">1</text>
<text x="239.5" y="117.5" transform="rotate(-90 239.5 117.5)">2</text>
<text x="243.1" y="117.5" transform="rotate(-90 243.1 117.5)">3</text>
<text x="246.6" y="117.5" transform="rotate(-90 246.6 117.5)">4</text>
<text x="273" y="117.5" transform="rotate(-90 273 117.5)">1</text>
<text x="276.6" y="117.5" transform="rotate(-90 276.6 117.5)">2</text>
<text x="280.1" y="117.5" transform="rotate(-90 280.1 117.5)">3</text>
<text x="283.6" y="117.5" transform="rotate(-90 283.6 117.5)">4</text>
<text x="246.5" y="124.4" transform="rotate(-90 246.5 124.4)">P33</text>
<text x="250" y="124.4" transform="rotate(-90 250 124.4)">P34</text>
<text x="283.6" y="124.4" transform="rotate(-90 283.6 124.4)">P64</text>
<text x="287.1" y="124.4" transform="rotate(-90 287.1 124.4)">P70</text>
<text x="334.8" y="132" transform="rotate(-90 334.8 132)">M1-0</text>
<text x="341.8" y="131.7" transform="rotate(-90 341.8 131.7)">GND</text>
<text x="345.3" y="129.7" transform="rotate(-90 345.3 129.7)">P30</text>
<text x="348.8" y="129.7" transform="rotate(-90 348.8 129.7)">P22</text>
<text x="352.4" y="131.9" transform="rotate(-90 352.4 131.9)">M1-1</text>
<text x="373.6" y="131.7" transform="rotate(-90 373.6 131.7)">M2-0</text>
<text x="380.7" y="131.7" transform="rotate(-90 380.7 131.7)">GND</text>
<text x="384.1" y="129.7" transform="rotate(-90 384.1 129.7)">P74</text>
<text x="387.6" y="129.7" transform="rotate(-90 387.6 129.7)">P20</text>
<text x="391.2" y="131.6" transform="rotate(-90 391.2 131.6)">M2-1</text>
<text x="338.2" y="132.9" transform="rotate(-90 338.2 132.9)">+3.3V</text>
<text x="377" y="132.9" transform="rotate(-90 377 132.9)">+3.3V</text>
<text x="179.5" y="140.3" transform="rotate(-90 179.5 140.3)">P32</text>
<text x="23.6" y="158.5">BAT</text>
<text x="280.1" y="174" transform="rotate(-90 280.1 174)">1</text>
<text x="283.6" y="174" transform="rotate(-90 283.6 174)">2</text>
<text x="287.2" y="174" transform="rotate(-90 287.2 174)">3</text>
<text x="290.7" y="174" transform="rotate(-90 290.7 174)">4</text>
<text x="48.3" y="179.7">BAT</text>
<text x="278.3" y="177.5" transform="rotate(-90 278.3 177.5)">1</text>
<text x="281.9" y="177.5" transform="rotate(-90 281.9 177.5)">2</text>
<text x="285.4" y="177.5" transform="rotate(-90 285.4 177.5)">3</text>
<text x="288.9" y="177.5" transform="rotate(-90 288.9 177.5)">4</text>
<text x="57.8" y="180.2">1</text>
<text x="57.8" y="183.7">2</text>
<text x="61.3" y="182">1</text>
<text x="61.3" y="185.5">2</text>
<text x="288.8" y="184.4" transform="rotate(-90 288.8 184.4)">P41</text>
<text x="292.4" y="184.4" transform="rotate(-90 292.4 184.4)">P42</text>
<text x="126.6" y="196.1">1</text>
<text x="130.1" y="197.8">VIN</text>
<text x="223.6" y="196.1">1</text>
<text x="227.1" y="197.8">VIN</text>
<text x="342.9" y="193.7">P63</text>
<text x="126.6" y="199.6">2</text>
<text x="126.6" y="203.1">3</text>
<text x="130.1" y="201.4">OUTPUT</text>
<text x="223.6" y="199.6">2</text>
<text x="223.6" y="203.1">3</text>
<text x="227.1" y="201.4">OUTPUT</text>
<text x="126.6" y="206.7">4</text>
<text x="130.1" y="204.9">FEEDBACK</text>
<text x="130.1" y="208.4">ON/OFF</text>
<text x="223.6" y="206.7">4</text>
<text x="227.1" y="204.9">FEEDBACK</text>
<text x="227.1" y="208.4">ON/OFF</text>
</g>
<g font-size="3.2">
<text x="333.2" y="114.2" transform="rotate(-90 333.2 114.2)">1</text>
<text x="336.7" y="114.2" transform="rotate(-90 336.7 114.2)">2</text>
<text x="340.3" y="114.2" transform="rotate(-90 340.3 114.2)">3</text>
<text x="343.8" y="114.2" transform="rotate(-90 343.8 114.2)">4</text>
<text x="347.3" y="114.2" transform="rotate(-90 347.3 114.2)">5</text>
<text x="350.8" y="114.2" transform="rotate(-90 350.8 114.2)">6</text>
<text x="372" y="114.2" transform="rotate(-90 372 114.2)">1</text>
<text x="375.5" y="114.2" transform="rotate(-90 375.5 114.2)">2</text>
<text x="379.1" y="114.2" transform="rotate(-90 379.1 114.2)">3</text>
<text x="382.6" y="114.2" transform="rotate(-90 382.6 114.2)">4</text>
<text x="386.1" y="114.2" transform="rotate(-90 386.1 114.2)">5</text>
<text x="389.6" y="114.2" transform="rotate(-90 389.6 114.2)">6</text>
<text x="47.6" y="155.2">3</text>
<text x="35.5" y="158.7">2</text>
<text x="47.6" y="162.2">1</text>
<text x="151.9" y="197.8">GND</text>
<text x="160.7" y="196.1">8</text>
<text x="248.9" y="197.8">GND</text>
<text x="257.7" y="196.1">8</text>
<text x="151.9" y="201.4">GND</text>
<text x="160.7" y="203.1">6</text>
<text x="160.7" y="199.6">7</text>
<text x="248.9" y="201.4">GND</text>
<text x="257.7" y="203.1">6</text>
<text x="257.7" y="199.6">7</text>
<text x="151.9" y="208.4">GND</text>
<text x="151.9" y="204.9">GND</text>
<text x="160.7" y="206.7">5</text>
<text x="248.9" y="208.4">GND</text>
<text x="248.9" y="204.9">GND</text>
<text x="257.7" y="206.7">5</text>
</g>
</svg>
